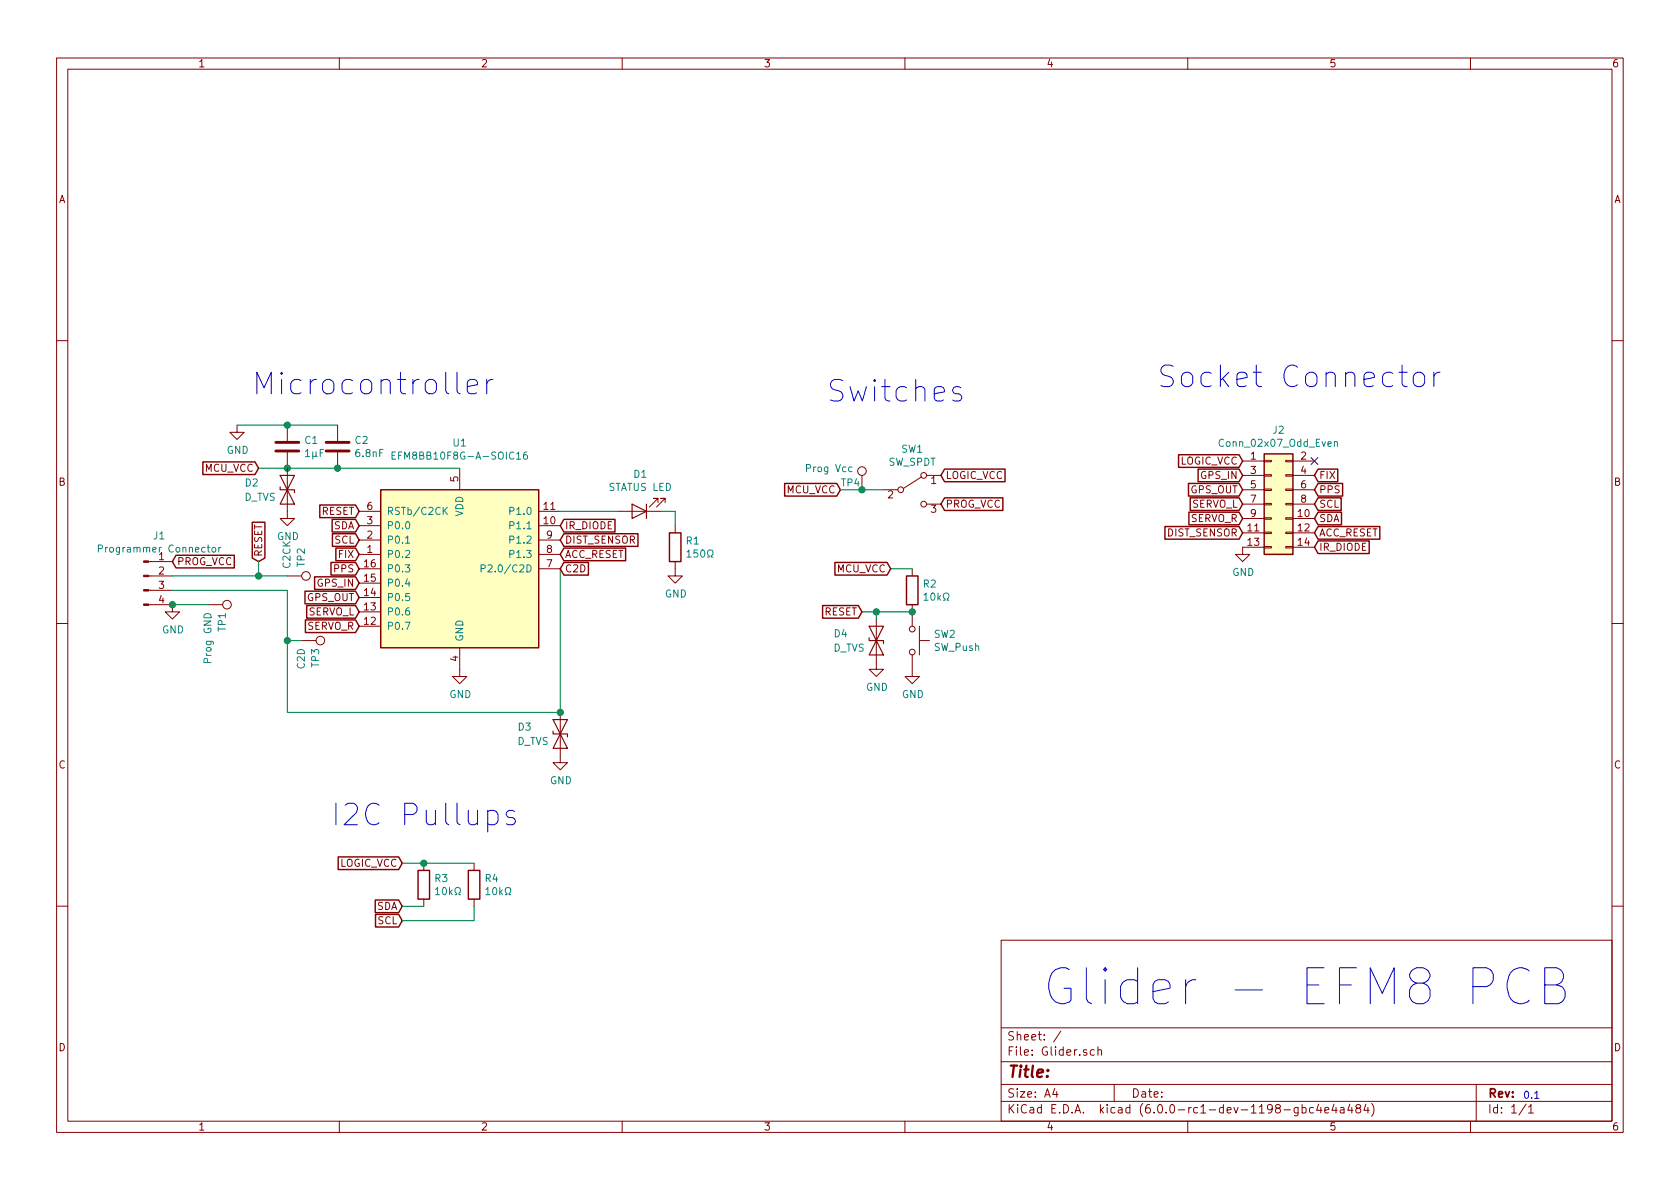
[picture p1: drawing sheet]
<svg xmlns="http://www.w3.org/2000/svg" width="297mm" height="210mm" viewBox="0 0 297 210" stroke-linecap="round" stroke-linejoin="round" font-family="sans-serif">
<g fill="none" stroke="#840000" stroke-width=".18">
<path d="M10 10.3h277v189.9h-277zM12 12.2h273v186.1h-273zM60 10.3v1.9M110 10.3v1.9M160 10.3v1.9M210 10.3v1.9M260 10.3v1.9M10 60.2h2M41.9 75.2v1.2h1.3l-1.3 1.3-1.3-1.3h1.3M50.8 75.2v2.8M59.7 75.2v2.8M285 60.2h2"/>
<path d="M26.3 99.3h4.2M50.8 80v11.7h1.3l-1.3 1.3-1.3-1.3h1.3M59.7 80v2.8M63.5 98h3.8M63.5 95.5h3.8M63.5 93h3.8M63.5 90.4h3.8M81.3 82.8v3.8M95.2 98h3.9M95.2 95.5h3.9M95.2 93h3.9M95.2 90.4h3.9"/>
<path d="M109.2 90.4h7.6M116.3 88.9v-.8h-.7h.7l-1.5 1.6M117.6 88.9v-.8h-.8h.8l-1.5 1.6M119.4 99.3v2.5h1.2l-1.2 1.3-1.3-1.3h1.3M119.4 93v1.2M152.4 84.1v2.5M156.2 86.6h2.5M162.9 84.3l-3.1 2.1M163.8 84.1h2.6M163.8 89.1h2.6M219.7 84.1h3.8M219.7 86.6h3.8"/>
<path d="M219.7 89.1h3.8M219.7 81.5h3.8M219.7 91.7h3.8M219.7 94.2h3.8M223.5 96.6h1.3v.3h-1.3zM223.5 94.1h1.3v.3h-1.3zM223.5 91.6h1.3v.2h-1.3zM223.5 89h1.3v.3h-1.3zM223.5 86.5h1.3v.2h-1.3zM223.5 83.9h1.3v.3h-1.3zM223.5 81.4h1.3v.3h-1.3zM223.5 96.8h-3.8v1.2h1.3l-1.3 1.3-1.3-1.3h1.3"/>
<path d="M227.3 96.6h1.3v.3h-1.3zM227.3 94.1h1.3v.3h-1.3zM227.3 91.6h1.3v.2h-1.3zM227.3 89h1.3v.3h-1.3zM227.3 86.5h1.3v.2h-1.3zM227.3 83.9h1.3v.3h-1.3zM227.3 81.4h1.3v.3h-1.3zM228.6 84.1h3.8M228.6 86.6h3.8M228.6 89.1h3.8M228.6 81.5h3.8M228.6 91.7h3.8"/>
<path d="M228.6 94.2h3.8M228.6 96.8h3.8M10 110.3h2M26.3 106.9h4.2v1.3h1.2l-1.2 1.3-1.3-1.3h1.3M26.3 104.4h4.2M26.3 101.8h4.2M36.8 106.9h2.6M50.8 101.8h2.5M53.3 113.3h2.6M63.5 100.6h3.8M63.5 110.7h3.8M63.5 108.2h3.8"/>
<path d="M63.5 105.7h3.8M63.5 103.1h3.8M81.3 114.5v5.1h1.2l-1.2 1.3-1.3-1.3h1.3M95.2 100.6h3.9M154.9 109.5v8.9h1.3l-1.3 1.2-1.2-1.2h1.2M161.3 115.8v3.8h1.3l-1.3 1.3-1.3-1.3h1.3M161.3 100.6v1.2M161.3 106.9v3.8M162.6 113.3h1.7M162.6 110.7v5.1M285 110.3h2M99.1 126v8.9h1.2l-1.2 1.2-1.3-1.2h1.3"/>
<path d="M74.9 152.6v1.3M74.9 159v1.3M83.8 152.6v1.3M83.8 159v1.3M10 160.2h2M177 166.3h108v32h-108zM285 160.2h2M60 198.3v1.9M110 198.3v1.9M160 198.3v1.9M177 194.8h108M177 191.8h108"/>
<path d="M177 187.8h108M177 181.8h108M186.5 192.5l-.4 1h1M186.8 193v1M187.6 182.3l-1.3 2M193.5 185.7l-.4-.1-.3 .3v.6l.3 .1 .4-.1M194.1 185.7l.2-.1 .4 .1 .1 .9M194.1 185.1v1.5M197 191.8v3M210 198.3v1.9M229.5 195.8v1.2l-.3 .3h-.3M229.5 195.9l-.4-.1-.3 .3 .1 .6 .2 .1 .4-.1"/>
<path d="M230.2 195.9l.5-.1 .2 .3v.6l-.2 .1-.5-.1M230.2 195.3v1.5M232.2 195.9l-.4-.1-.3 .3 .1 .6h.6M233.1 195.2l-.3 1.1h.9M233.5 195.8v1M234.2 196.3l.7-.1v-.3l-.5-.1-.2 .2 .1 .7h.6M235.9 195.2l-.4 1.1h.9M236.2 195.8v1M237 195.9h.6v.9M237.6 196.2l-.4 .1-.3 .2 .3 .3 .4-.1M238.7 195.2l-.4 1.1h.9M239 195.8v1"/>
<path d="M240 196l-.3-.3 .1-.2 .2-.2 .4 .1 .2 .2-.1 .2-.6 .2a.48 .48 0 0 0-.1 .7l.2 .1 .5-.1a.48 .48 0 0 0-.1-.7h-.1M241.5 195.2l-.4 1.1h1M241.9 195.8v1M242.5 195.1a1.79 1.79 0 0 1 0 2.3M260 198.3v1.9M261 191.8v6.5M269.8 195.2l-1.2 2M270.3 195.8l.4-.5v1.5M270.3 196.8h.8"/>
<circle cx="152.4" cy="83.3" r=".76"/>
<circle cx="159.3" cy="86.6" r=".51"/>
<circle cx="163.3" cy="89.1" r=".51"/>
<circle cx="163.3" cy="84.1" r=".51"/>
<circle cx="40.1" cy="106.9" r=".76"/>
<circle cx="54.1" cy="101.8" r=".76"/>
<circle cx="56.6" cy="113.3" r=".76"/>
<circle cx="161.3" cy="115.3" r=".51"/>
<circle cx="161.3" cy="111.2" r=".51"/>
</g>
<g fill="#ffffc2" stroke="#ffffc2" stroke-width=".18">
<path d="M67.3 86.6h27.9v27.9h-27.9z"/>
<path d="M223.5 80.3h5.1v17.7h-5.1z"/>
</g>
<g fill="none" stroke="#840000" stroke-width=".25">
<path d="M31.1 98.2h10.3v2.2h-10.3l-.6-1.1zM35.9 81.7h9.2l.6 1.1-.6 1.1h-9.2zM44.6 92.3h2.2v6.4l-1.1 .6-1.1-.6zM56.5 89.3h6.4l.6 1.1-.6 1.1h-6.4zM58.5 99.5h4.4l.6 1.1-.6 1.1h-4.4zM58.7 91.8h4.2l.6 1.2-.6 1.1h-4.2zM58.8 94.4h4.1l.6 1.1-.6 1.1h-4.1zM59.4 96.9h3.5l.6 1.1-.6 1.2h-3.5zM67.3 86.6h27.9v27.9h-27.9zM99.7 96.9h10.9v2.3h-10.9l-.6-1.2zM99.7 94.4h13.1v2.2h-13.1l-.6-1.1zM99.7 91.8h9v2.3h-9l-.6-1.1z"/>
<path d="M99.7 99.5h4.3v2.2h-4.3l-.6-1.1zM118.4 94.2h2v5.1h-2zM138.7 85.5h9.3l.6 1.1-.6 1.1h-9.3zM147.6 99.5h9.2l.7 1.1-.7 1.1h-9.2zM167 83h10.7v2.2h-10.7l-.6-1.1zM167 88h10.3v2.3h-10.3l-.6-1.2zM206 93.1h13.1l.6 1.1-.6 1.1h-13.1zM208.4 80.4h10.7l.6 1.1-.6 1.1h-10.7zM210.1 85.5h9l.6 1.1-.6 1.1h-9zM210.2 90.6h8.9l.6 1.1-.6 1.1h-8.9zM210.4 88h8.7l.6 1.1-.6 1.2h-8.7zM211.8 83h7.3l.6 1.1-.6 1.1h-7.3z"/>
<path d="M223.5 80.3h5.1v17.7h-5.1zM233 83h3.5v2.2h-3.5l-.6-1.1zM233 85.5h4.4v2.2h-4.4l-.6-1.1zM233 90.6h4.2v2.2h-4.2l-.6-1.1zM233 88h4.1v2.3h-4.1l-.6-1.2zM233 93.1h11v2.2h-11l-.6-1.1zM233 95.7h9.1v2.2h-9.1l-.6-1.1zM53.9 104.5h9l.6 1.2-.6 1.1h-9zM54 109.6h8.9l.6 1.1-.6 1.2h-8.9zM54.2 107.1h8.7l.6 1.1-.6 1.1h-8.7zM55.6 102h7.3l.6 1.1-.6 1.1h-7.3zM145.4 107.1h6.4l.6 1.1-.6 1.1h-6.4z"/>
<path d="M160.3 101.8h2v5.1h-2zM59.8 151.5h10.7l.6 1.1-.6 1.2h-10.7zM66.3 159.2h4.2l.6 1.1-.6 1.1h-4.2zM73.9 153.9h2v5.1h-2zM82.8 153.9h2v5.1h-2zM66.4 161.7h4.1l.6 1.1-.6 1.1h-4.1z"/>
</g>
<g fill="none" stroke="#008484" stroke-width=".18">
<path d="M69.9 79.9h-.6v1.3h.6M93.1 79.9l-.3 .1a.87 .87 0 0 0 0 1.2l.4-.1v-.6l-.4-.1-.2 .3M235.9 78.2l.2-.1 .3 .1 .1 .7M235.9 78.1v.8M17.4 97h.6l.1-.5-.2-.1h-.5v1.2M37.6 96.8h.3l.3 .2-.2 .6h-.3l-.2-.2zM38.7 96.8v.8M39 96.8l-.3 .2M69.3 80.5h.4M71.7 96.1h.7M78.6 90.3l.5 .7M79.1 89.7l-.7 .7"/>
<path d="M121.5 97.6l.3-.3v1.2M121.5 98.5h.7M125.1 98.5h.3v-.2a.54 .54 0 0 1-.3-.8 .54 .54 0 0 1 .8-.2 .59 .59 0 0 1-.1 1v.2h.3M150.6 82.6h-.3l-.3 .2 .2 .6h.4M85.1 100.5l.7-.1v-.4l-.7-.1v1.2M163.4 105.2l.3-.3v1.2M163.4 106.1h.7M166.8 106.1h.3v-.2a.55 .55 0 0 1-.2-.8 .55 .55 0 0 1 .8-.1l.1 .2a.55 .55 0 0 1-.3 .7v.2h.3M77 157.3l.4-.4v1.3M77 158.2h.7M80.4 158.2h.3v-.2a.55 .55 0 0 1-.2-.8 .55 .55 0 0 1 .9-.1v.2a.55 .55 0 0 1-.3 .7v.2h.3M85.9 157.3l.4-.4v1.3"/>
<path d="M85.9 158.2h.7M89.3 158.2h.3v-.2a.55 .55 0 0 1-.2-.8 .55 .55 0 0 1 .8-.1l.1 .2a.55 .55 0 0 1-.3 .7v.2h.3"/>
</g>
<path d="M49.5 84.1h2.6l-1.3 2.5zM49.5 86.1v.5h2.6v.5M50.8 86.6l1.3 2.5h-2.6zM111.8 89.1l2.5 1.3-2.5 1.3zM114.3 89.1v2.6M153.7 110.7h2.5l-1.3 2.6zM153.7 112.8v.5h2.5v.5M154.9 113.3l1.3 2.5h-2.5zM97.8 127.2h2.5l-1.2 2.6zM97.8 129.3v.5h2.5v.5M99.1 129.8l1.2 2.5h-2.5z" fill="none" stroke="#840000" stroke-width=".2"/>
<g fill="none" stroke="#008400" stroke-width=".18">
<path d="M41.9 75.2h17.8M45.7 82.8h35.6M45.7 99.3v2.5M99.1 90.4h10.1M116.8 90.4h2.6v2.6M148.6 86.6h7.6M30.5 101.8h20.3M30.5 106.9h6.3M50.8 113.3h2.5M99.1 100.6v25.4h-48.3v-21.6h-20.3M152.4 108.2h8.9M154.9 108.2v1.3"/>
<path d="M157.5 100.6h3.8M71.1 152.6h12.7M71.1 160.3h3.8M83.8 160.3v2.5h-12.7"/>
</g>
<path d="M48.8 79.8h4M48.8 78.2h4M57.7 79.8h4M57.7 78.2h4" fill="none" stroke="#840000" stroke-width=".51"/>
<g fill="#840000" stroke="#840000" stroke-width=".18">
<path d="M25.4 106.8h.9v.3h-.9z"/>
<path d="M25.4 104.3h.9v.2h-.9z"/>
<path d="M25.4 101.7h.9v.3h-.9z"/>
<path d="M25.4 99.2h.9v.2h-.9z"/>
</g>
<g fill="#008400" stroke="#008400" stroke-width=".25">
<circle cx="30.5" cy="106.9" r=".51"/>
<circle cx="50.8" cy="113.3" r=".51"/>
<circle cx="161.3" cy="108.2" r=".51"/>
<circle cx="152.4" cy="86.6" r=".51"/>
<circle cx="45.7" cy="101.8" r=".51"/>
<circle cx="50.8" cy="82.8" r=".51"/>
<circle cx="59.7" cy="82.8" r=".51"/>
<circle cx="50.8" cy="75.2" r=".51"/>
<circle cx="74.9" cy="152.6" r=".51"/>
<circle cx="154.9" cy="108.2" r=".51"/>
<circle cx="99.1" cy="126" r=".51"/>
</g>
<g fill="none" stroke="#0000c2" stroke-width=".18">
<path d="M80.8 65.8v3.3l.2 .4 .4 .1M82.6 68.4l1.8-.4-.1-.7-.4-.2h-.7l-.4 .2-.2 .4v1.4l.2 .4 .4 .1h.7l.4-.1M86.1 67.1v2.5M87.1 67.1a1.01 1.01 0 0 0-1 .7M169.9 68.6l-.4-.2h-.5l-.4 .2-.2 .3 .2 .6 .4 .1h.5l.4 .2 .2 .4-.2 .5-.4 .2h-.7l-.4-.2M247.3 65.8h1.5M247.9 64.6v3.2l.2 .4 .7 .2M250.1 66.2a1.03 1.03 0 0 1 1-.4 1.03 1.03 0 0 1 .8 .8v1.1a1.05 1.05 0 0 1-1 .7 1.05 1.05 0 0 1-1-.7v-1.1zM253.5 65.8v2.6M254.6 65.8a1.01 1.01 0 0 0-1.1 .8M86.2 143.5l.4-.2h.7l.6 .4 .2 .3v1.1l-.2 .4a1.25 1.25 0 0 1-1.7 .2M91 143.5l-.4-.2h-.6l-.3 .2-.2 .4 .2 .5 .3 .2h.6l.4 .2 .1 .3-.1 .6-.4 .1h-.7l-.4-.1"/>
<path d="M260.4 174.5h2.4a1.73 1.73 0 0 0 1.3-1.7 1.73 1.73 0 0 0-1.3-1.7h-2.4v6.4M270.4 171.7a2.2 2.2 0 0 0-3.6 .9 4.1 4.1 0 0 0 .9 4.6 2.2 2.2 0 0 0 2.7-.3M273.1 174.2h2.1a1.55 1.55 0 0 0 1.3-1.5 1.55 1.55 0 0 0-1.3-1.6h-2.1v6.4h2.4a1.7 1.7 0 0 0 1.3-1.8 1.7 1.7 0 0 0-1.6-1.5M271.3 194.2h.8"/>
</g>
<path d="M231.8 80.9l1.2 1.2M233 80.9l-1.2 1.2" fill="none" stroke="#000084" stroke-width=".18"/>
<text font-size="8.8" fill="#0000c2" x="184.1" y="177.8">Glider - EFM8 PCB</text>
<g font-size="5.3" fill="#0000c2">
<text x="44.4" y="69.8">Microcontroller</text>
<text x="146" y="71.1">Switches</text>
<text x="204.5" y="68.6">Socket Connector</text>
<text x="58.4" y="146">I2C Pullups</text>
</g>
<text font-size="2.8" fill="#840000" x="178" y="190.5">Title:</text>
<g font-size="2.1" fill="#840000">
<text x="178" y="184">Sheet: /</text>
<text x="178" y="186.7">File: Glider.sch</text>
<text x="178" y="196.9">KiCad E.D.A. kicad (6.0.0-rc1-dev-1198-gbc4e4a484)</text>
<text x="178" y="194.1">Size: A4</text>
<text x="200" y="194.1">Date:</text>
<text x="263" y="194.1">Rev:</text>
<text x="263" y="196.9">Id: 1/1</text>
</g>
<g font-size="1.8" fill="#840000">
<text x="35" y="11.9">1</text>
<text x="85" y="11.9">2</text>
<text x="135" y="11.9">3</text>
<text x="185" y="11.9">4</text>
<text x="235" y="11.9">5</text>
<text x="285" y="11.9">6</text>
<text x="10.4" y="35.9">A</text>
<text x="285.4" y="35.9">A</text>
<text x="36.2" y="83.4">MCU_VCC</text>
<text x="208.6" y="82.2">LOGIC_VCC</text>
<text x="221.1" y="81.3">1</text>
<text x="221.1" y="83.8">3</text>
<text x="230" y="81.3">2</text>
<text x="230" y="83.8">4</text>
<text x="10.4" y="85.9">B</text>
<text x="81" y="85.2" transform="rotate(-90 81 85.2)">5</text>
<text x="139.1" y="87.2">MCU_VCC</text>
<text x="157" y="88.1">2</text>
<text x="164.6" y="85.6">1</text>
<text x="167.2" y="84.7">LOGIC_VCC</text>
<text x="167.2" y="89.8">PROG_VCC</text>
<text x="210.5" y="87.2">GPS_OUT</text>
<text x="210.7" y="89.8">SERVO_L</text>
<text x="212.4" y="84.7">GPS_IN</text>
<text x="221.1" y="86.4">5</text>
<text x="221.1" y="88.9">7</text>
<text x="230" y="86.4">6</text>
<text x="230" y="88.9">8</text>
<text x="233.2" y="84.7">FIX</text>
<text x="233.2" y="87.2">PPS</text>
<text x="233.2" y="89.8">SCL</text>
<text x="285.4" y="85.9">B</text>
<text x="56.8" y="91.1">RESET</text>
<text x="59" y="93.6">SDA</text>
<text x="64.9" y="95.2">2</text>
<text x="64.9" y="92.7">3</text>
<text x="64.9" y="90.2">6</text>
<text x="96.2" y="92.7">10</text>
<text x="96.2" y="90.2">11</text>
<text x="96.7" y="95.2">9</text>
<text x="99.8" y="93.6">IR_DIODE</text>
<text x="164.6" y="90.7">3</text>
<text x="206.5" y="94.9">DIST_SENSOR</text>
<text x="210.5" y="92.3">SERVO_R</text>
<text x="220.6" y="94">11</text>
<text x="221.1" y="91.4">9</text>
<text x="229.5" y="91.4">10</text>
<text x="229.5" y="94">12</text>
<text x="233.2" y="92.3">SDA</text>
<text x="233.2" y="94.9">ACC_RESET</text>
<text x="28.1" y="99.1">1</text>
<text x="28.1" y="101.6">2</text>
<text x="31.3" y="99.9">PROG_VCC</text>
<text x="46.4" y="98.5" transform="rotate(-90 46.4 98.5)">RESET</text>
<text x="59.2" y="96.1">SCL</text>
<text x="59.2" y="101.2">PPS</text>
<text x="60" y="98.7">FIX</text>
<text x="64.4" y="100.3">16</text>
<text x="64.9" y="97.8">1</text>
<text x="96.7" y="100.3">7</text>
<text x="96.7" y="97.8">8</text>
<text x="99.8" y="98.7">ACC_RESET</text>
<text x="99.8" y="96.1">DIST_SENSOR</text>
<text x="99.8" y="101.2">C2D</text>
<text x="148" y="101.2">MCU_VCC</text>
<text x="220.6" y="96.5">13</text>
<text x="229.5" y="96.5">14</text>
<text x="233.2" y="97.4">IR_DIODE</text>
<text x="28.1" y="104.1">3</text>
<text x="28.1" y="106.7">4</text>
<text x="54.3" y="106.3">GPS_OUT</text>
<text x="56.2" y="103.8">GPS_IN</text>
<text x="64.4" y="107.9">13</text>
<text x="64.4" y="105.4">14</text>
<text x="64.4" y="102.9">15</text>
<text x="54.3" y="111.4">SERVO_R</text>
<text x="54.5" y="108.8">SERVO_L</text>
<text x="64.4" y="110.5">12</text>
<text x="145.7" y="108.8">RESET</text>
<text x="81" y="116.9" transform="rotate(-90 81 116.9)">4</text>
<text x="10.4" y="135.9">C</text>
<text x="285.4" y="135.9">C</text>
<text x="60" y="153.3">LOGIC_VCC</text>
<text x="66.6" y="160.9">SDA</text>
<text x="66.8" y="163.4">SCL</text>
<text x="10.4" y="185.9">D</text>
<text x="285.4" y="185.9">D</text>
<text x="35" y="199.9">1</text>
<text x="85" y="199.9">2</text>
<text x="135" y="199.9">3</text>
<text x="185" y="199.9">4</text>
<text x="235" y="199.9">5</text>
<text x="285" y="199.9">6</text>
</g>
<g font-size="1.8" fill="#008484">
<text x="225.1" y="76.7">J2</text>
<text x="40.1" y="80.3">GND</text>
<text x="53.9" y="78.5">C1</text>
<text x="54" y="80.8">1µF</text>
<text x="62.8" y="78.5">C2</text>
<text x="63" y="80.8">6.8nF</text>
<text x="70.6" y="81.3">EFM8BB10F8G-A-SOIC16</text>
<text x="80.2" y="79">U1</text>
<text x="142.8" y="83.5">Prog Vcc</text>
<text x="157" y="82.4">SW_SPDT</text>
<text x="159.4" y="80.1">SW1</text>
<text x="216" y="79">Conn_02x07_Odd_Even</text>
<text x="43.2" y="88.6">D_TVS</text>
<text x="43.4" y="86">D2</text>
<text x="107.7" y="86.8">STATUS LED</text>
<text x="112.1" y="84.5">D1</text>
<text x="148.8" y="86">TP4</text>
<text x="27.2" y="95.4">J1</text>
<text x="49" y="95.5">GND</text>
<text x="68.3" y="93.6">P0.0</text>
<text x="68.3" y="91.1">RSTb/C2CK</text>
<text x="81.9" y="91.4" transform="rotate(-90 81.9 91.4)">VDD</text>
<text x="90.6" y="93.6">P1.1</text>
<text x="90.6" y="91.1">P1.0</text>
<text x="18.2" y="97.7">Programmer Connector</text>
<text x="51.4" y="100.5" transform="rotate(-90 51.4 100.5)">C2CK</text>
<text x="53.9" y="100.2" transform="rotate(-90 53.9 100.2)">TP2</text>
<text x="68.3" y="98.7">P0.2</text>
<text x="68.3" y="96.1">P0.1</text>
<text x="68.3" y="101.2">P0.3</text>
<text x="86.6" y="101.2">P2.0/C2D</text>
<text x="90.6" y="98.7">P1.3</text>
<text x="90.6" y="96.1">P1.2</text>
<text x="121.4" y="96.3">R1</text>
<text x="122.3" y="98.6">150</text>
<text x="217.9" y="101.8">GND</text>
<text x="68.3" y="106.3">P0.5</text>
<text x="68.3" y="103.8">P0.4</text>
<text x="117.6" y="105.7">GND</text>
<text x="163.3" y="103.9">R2</text>
<text x="164.1" y="106.2">10k</text>
<text x="28.7" y="112">GND</text>
<text x="39.9" y="111.6" transform="rotate(-90 39.9 111.6)">TP1</text>
<text x="68.3" y="111.4">P0.7</text>
<text x="68.3" y="108.8">P0.6</text>
<text x="81.9" y="113.5" transform="rotate(-90 81.9 113.5)">GND</text>
<text x="147.5" y="112.7">D4</text>
<text x="165.2" y="112.8">SW2</text>
<text x="37.4" y="117.1" transform="rotate(-90 37.4 117.1)">Prog GND</text>
<text x="53.9" y="118.3" transform="rotate(-90 53.9 118.3)">C2D</text>
<text x="56.4" y="118" transform="rotate(-90 56.4 118)">TP3</text>
<text x="147.3" y="115.2">D_TVS</text>
<text x="165.2" y="115.1">SW_Push</text>
<text x="79.5" y="123.4">GND</text>
<text x="153.1" y="122.2">GND</text>
<text x="159.5" y="123.4">GND</text>
<text x="91.4" y="131.7">D_TVS</text>
<text x="91.6" y="129.2">D3</text>
<text x="97.2" y="138.7">GND</text>
<text x="76.9" y="156">R3</text>
<text x="85.8" y="156">R4</text>
<text x="77.7" y="158.3">10k</text>
<text x="86.6" y="158.3">10k</text>
</g>
<text font-size="1.8" fill="#0000c2" x="269.2" y="194.3">0.1</text>
</svg>
